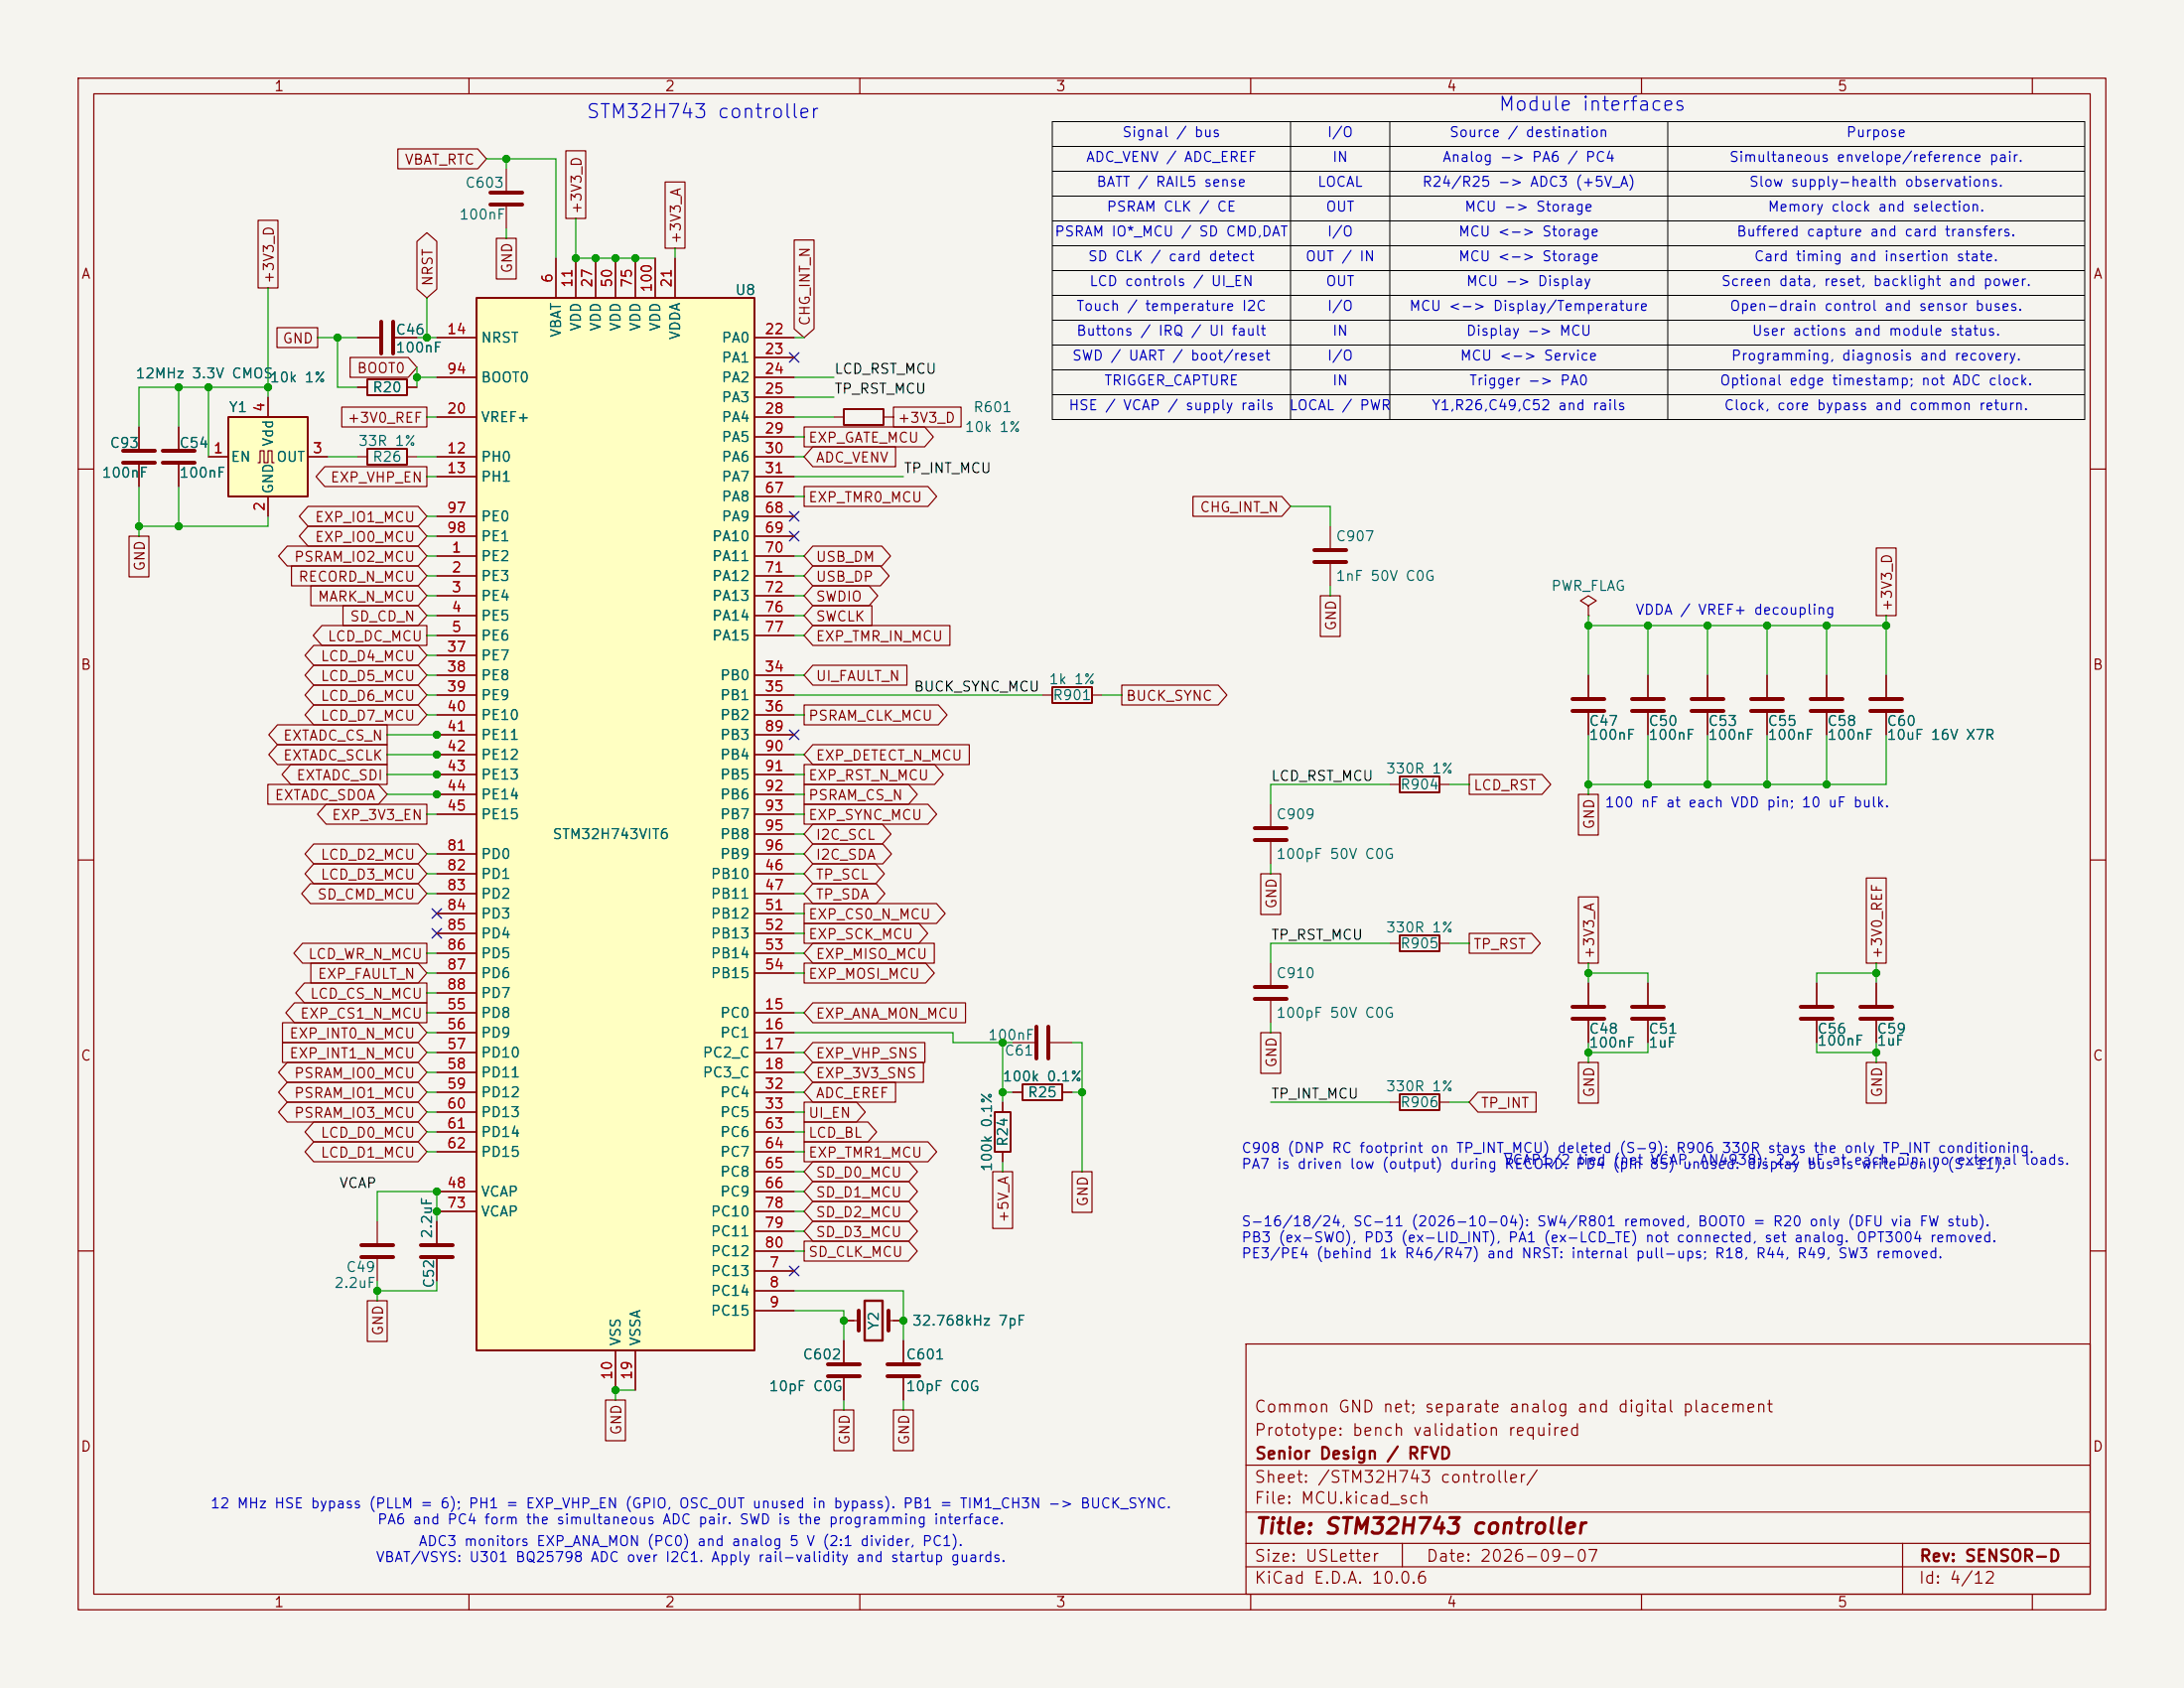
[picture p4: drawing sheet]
<svg xmlns="http://www.w3.org/2000/svg" width="279mm" height="216mm" viewBox="0 0 279 216" stroke-linecap="round" stroke-linejoin="round" font-family="sans-serif">
<path d="M0 0h279.4v215.9h-279.4z" fill="#f5f4ef" stroke="#f5f4ef" stroke-width=".13"/>
<g fill="none" stroke="#840000" stroke-width=".15">
<path d="M10 10h259.4v195.9h-259.4zM12 12h255.4v191.9h-255.4zM60 10v2M110 10v2M160 10v2M210 10v2M260 10v2M45.7 49.5h1.3M52.1 49.5h1.2M10 60h2M203.2 77.5l1-.7-1-.6-1 .6 1 .7v1.2M203.2 78.7h.1"/>
<path d="M267.4 60h2M233.7 86.4v2.8M233.7 91.2v2.8M10 110h2M267.4 110h2M129.5 133.4h2.8M134.4 133.4h2.8M203.2 125.7v2.8M203.2 130.6v2.8M210.8 125.7v2.8M210.8 130.6v2.8M128.3 141v1.2"/>
<path d="M128.3 147.3v1.3M10 160h2M159.4 171.9h108v32h-108zM267.4 160h2M159.4 197.4h108M159.4 193.4h108M159.4 187.4h108M179.4 197.4v3M243.4 197.4v6.5M60 203.9v2M110 203.9v2M159.4 200.4h108"/>
<path d="M160 203.9v2M210 203.9v2M260 203.9v2"/>
</g>
<path d="M231.6 89.4h4.1M231.6 90.9h4.1M132.6 131.3v4.1M134.1 131.3v4.1M201.2 128.8h4M201.2 130.3h4M208.8 128.8h4.1M208.8 130.3h4.1" fill="none" stroke="#840000" stroke-width=".51"/>
<path d="M47 48.5h5.1v2h-5.1zM127.3 142.2h2v5.1h-2z" fill="none" stroke="#840000" stroke-width=".25"/>
<path d="M61 38.1h35.5v134.6h-35.5z" fill="#ffffc2"/>
<path d="M61 38.1h35.5v134.6h-35.5zM47 57.4h5.1v2h-5.1zM179.1 99.3h5v2h-5zM179.1 140h5v2h-5z" fill="none" stroke="#840000" stroke-width=".25"/>
<g fill="none" stroke="#840000" stroke-width=".15">
<path d="M64.8 21.6v2.8M64.8 26.4v2.8M71.1 33v5.1M73.7 33v5.1M76.2 33v5.1M78.7 33v5.1M81.3 33v5.1M83.8 33v5.1M86.4 33v5.1M45.7 58.4h1.3M45.7 43.2h2.8M50.5 43.2h2.8"/>
<path d="M52.1 58.4h1.2M55.9 58.4h5.1M55.9 43.2h5.1M55.9 53.3h5.1M55.9 48.3h5.1M96.5 58.4h5.1M96.5 43.2h5.1M96.5 53.3h5.1M96.5 45.7h5.1M96.5 48.3h5.1M96.5 50.8h5.1M96.5 55.9h5.1"/>
<path d="M55.9 71.1h5.1M55.9 73.7h5.1M55.9 76.2h5.1M55.9 78.7h5.1M55.9 61h5.1M55.9 66h5.1M55.9 68.6h5.1M96.5 71.1h5.1M96.5 73.7h5.1M96.5 76.2h5.1M96.5 78.7h5.1M96.5 61h5.1"/>
<path d="M96.5 63.5h5.1M96.5 66h5.1M96.5 68.6h5.1M55.9 81.3h5.1M55.9 86.4h5.1M55.9 88.9h5.1M55.9 91.4h5.1M55.9 83.8h5.1M55.9 94h5.1M55.9 96.5h5.1M55.9 99.1h5.1M96.5 81.3h5.1"/>
<path d="M96.5 86.4h5.1M96.5 88.9h5.1M96.5 91.4h5.1M96.5 94h5.1M96.5 96.5h5.1M96.5 99.1h5.1M241.3 86.4v2.8M241.3 91.2v2.8M55.9 101.6h5.1M55.9 104.1h5.1M55.9 111.8h5.1M55.9 114.3h5.1"/>
<path d="M55.9 116.8h5.1M55.9 119.4h5.1M55.9 109.2h5.1M96.5 101.6h5.1M96.5 104.1h5.1M96.5 111.8h5.1M96.5 114.3h5.1M96.5 116.8h5.1M96.5 119.4h5.1M96.5 109.2h5.1M96.5 106.7h5.1M162.6 102.9v2.8"/>
<path d="M162.6 107.7v2.8M177.8 100.3h1.3M184.1 100.3h1.3M55.9 129.5h5.1M55.9 132.1h5.1M55.9 134.6h5.1M55.9 137.2h5.1M55.9 139.7h5.1M55.9 121.9h5.1M55.9 124.5h5.1M55.9 127h5.1M96.5 129.5h5.1"/>
<path d="M96.5 132.1h5.1M96.5 134.6h5.1M96.5 137.2h5.1M96.5 139.7h5.1M96.5 121.9h5.1M96.5 124.5h5.1M162.6 123.2v2.8M162.6 128v2.8M55.9 142.2h5.1M55.9 152.4h5.1M55.9 144.8h5.1M55.9 147.3h5.1"/>
<path d="M55.9 154.9h5.1M55.9 156.2v2.8M96.5 142.2h5.1M96.5 152.4h5.1M96.5 144.8h5.1M96.5 147.3h5.1M96.5 149.9h5.1M96.5 154.9h5.1M96.5 157.5h5.1M177.8 141h1.3M184.1 141h1.3M55.9 161v2.8"/>
<path d="M78.7 172.7v5.1M81.3 172.7v5.1M96.5 162.6h5.1M96.5 165.1h5.1M96.5 167.6h5.1M96.5 160h5.1M107.9 168.9h2M113.7 168.9h1.9"/>
</g>
<g fill="none" stroke="#840000" stroke-width=".51">
<path d="M62.7 24.6h4.1M62.7 26.2h4.1M48.8 41.1v4.1M50.3 41.1v4.1M239.3 89.4h4M239.3 90.9h4M160.5 105.9h4.1M160.5 107.4h4.1M160.5 126.2h4.1M160.5 127.8h4.1M53.8 159.3h4.1M53.8 160.8h4.1"/>
<path d="M109.9 167.6v2.6M113.7 167.6v2.6"/>
</g>
<path d="M110.6 166.4h2.3v5.1h-2.3z" fill="none" stroke="#840000" stroke-width=".3"/>
<path d="M29.2 53.3h10.2v10.2h-10.2z" fill="#ffffc2"/>
<path d="M29.2 53.3h10.2v10.2h-10.2zM107.9 52.3h5.1v2.1h-5.1zM134.6 87.9h5.1v2h-5.1zM179.1 119.6h5v2.1h-5zM130.8 138.7h5.1v2h-5.1z" fill="none" stroke="#840000" stroke-width=".25"/>
<g fill="none" stroke="#840000" stroke-width=".15">
<path d="M50.9 19h10.2l1.1 1.3-1.1 1.3h-10.2zM72.4 19.3h2.5v8.6h-2.5zM33 28.2h2.6v8.6h-2.6zM53.3 30.9l1.3-1.1 1.3 1.1v6.1l-1.3 1.1-1.3-1.1zM63.5 30.5h2.5v5.2h-2.5zM71.1 33v5.1M73.7 33v5.1M76.2 33v5.1M78.7 33v5.1M81.3 33v5.1M83.8 33v5.1M85.1 23.3h2.5v8.5h-2.5z"/>
<path d="M86.4 33v5.1M101.6 30.7h2.5v11.4l-1.2 1.1-1.3-1.1zM17.8 54.6v2.8M17.8 59.4v2.8M22.9 54.6v2.8M22.9 59.4v2.8M26.7 58.4h2.5M33 59.2h.3v-1.5h.5v1.5h.5v-1.5h.5v1.5h.3M34.3 50.8v2.5M35.4 41.9h5.2v2.6h-5.2zM39.4 58.4h2.5M41.5 59.7h13.1v2.5h-13.1l-1.1-1.2z"/>
<path d="M43.7 52.1h10.9v2.5h-10.9zM44.8 45.7h7.4l1.1 1.3-1.1 1.3h-7.4zM45.7 43.2h2.8M45.7 49.5h1.3M50.5 43.2h2.8M52.1 49.5h1.2M55.9 58.4h5.1M55.9 53.3h5.1M55.9 43.2h5.1M55.9 48.3h5.1M96.5 58.4h5.1M96.5 53.3h5.1"/>
<path d="M96.5 43.2h5.1M96.5 45.7h5.1M96.5 48.3h5.1M96.5 50.8h5.1M96.5 55.9h5.1M102.9 54.6h15.4l1.1 1.3-1.1 1.3h-15.4zM104 57.1h10.6v2.6h-10.6l-1.1-1.3zM106.7 53.3h1.2M113 53.3h1.3M114.3 52.1h8.7v2.5h-8.7zM16.5 68.6h2.6v5.2h-2.6zM34.3 63.5v2.5"/>
<path d="M36.7 69.8h16.8l1.1 1.3-1.1 1.3h-16.8l-1.1-1.3zM37.3 72.4h16.2l1.1 1.3-1.1 1.2h-16.2zM39.4 67.3h14.1l1.1 1.3-1.1 1.3h-14.1l-1.1-1.3zM39.4 64.8h14.1l1.1 1.2-1.1 1.3h-14.1l-1.1-1.3zM39.8 74.9h13.7l1.1 1.3-1.1 1.3h-13.7zM43.9 77.5h9.6l1.1 1.2-1.1 1.3h-9.6zM55.9 71.1h5.1M55.9 73.7h5.1M55.9 76.2h5.1M55.9 78.7h5.1M55.9 61h5.1M55.9 66h5.1"/>
<path d="M55.9 68.6h5.1M96.5 71.1h5.1M96.5 73.7h5.1M96.5 76.2h5.1M96.5 78.7h5.1M96.5 61h5.1M96.5 63.5h5.1M96.5 66h5.1M96.5 68.6h5.1M102.9 62.2h15.8l1.1 1.3-1.1 1.3h-15.8zM104 72.4h8.6l1.1 1.3-1.1 1.2h-8.6l-1.1-1.2zM104 74.9h7.2l1.1 1.3-1.1 1.3h-7.2l-1.1-1.3z"/>
<path d="M104 69.8h8.8l1.1 1.3-1.1 1.3h-8.8l-1.1-1.3zM104 77.5h7.5v2.5h-7.5l-1.1-1.3zM152.6 63.5h11.4l1.1 1.3-1.1 1.2h-11.4zM168.9 76.2h2.6v5.2h-2.6zM170.2 67.3v2.8M170.2 72.1v2.8M240 70.1h2.6v8.6h-2.6zM35.5 92.7h14v2.6h-14l-1.1-1.3zM35.5 95.2h14v2.6h-14l-1.1-1.3zM37.2 97.8h12.3v2.5h-12.3l-1.1-1.2zM40.1 82.5h13.4l1.1 1.3-1.1 1.3h-13.4l-1.1-1.3zM40.1 90.2h13.4l1.1 1.2-1.1 1.3h-13.4l-1.1-1.3z"/>
<path d="M40.1 87.6h13.4l1.1 1.3-1.1 1.3h-13.4l-1.1-1.3zM40.1 85.1h13.4l1.1 1.3-1.1 1.2h-13.4l-1.1-1.2zM41.2 80h13.4v2.6h-13.4l-1.1-1.3zM55.9 88.9h5.1M55.9 81.3h5.1M55.9 86.4h5.1M55.9 91.4h5.1M55.9 83.8h5.1M55.9 94h5.1M55.9 96.5h5.1M55.9 99.1h5.1M96.5 88.9h5.1"/>
<path d="M96.5 81.3h5.1M96.5 86.4h5.1M96.5 91.4h5.1M96.5 94h5.1M96.5 96.5h5.1M96.5 99.1h5.1M102.9 97.8h16.7l1.1 1.3-1.1 1.2h-16.7zM102.9 90.2h17.1l1.2 1.2-1.2 1.3h-17.1zM104 95.2h20v2.6h-20l-1.1-1.3zM104 85.1h12v2.5h-12l-1.1-1.2zM104 80h17.5v2.6h-17.5l-1.1-1.3zM133.3 88.9h1.3"/>
<path d="M139.7 88.9h1.3M143.5 87.6h12.4l1.1 1.3-1.1 1.3h-12.4zM188 99.1h9.3l1.1 1.2-1.1 1.3h-9.3zM203.2 86.4v2.8M203.2 91.2v2.8M210.8 86.4v2.8M210.8 91.2v2.8M218.4 86.4v2.8M218.4 91.2v2.8M226.1 86.4v2.8M226.1 91.2v2.8M233.7 86.4v2.8"/>
<path d="M233.7 91.2v2.8M241.3 86.4v2.8M241.3 91.2v2.8M34.3 100.3h14.1l1.1 1.3-1.1 1.3h-14.1zM39.7 113h13.8l1.1 1.3-1.1 1.3h-13.8l-1.1-1.3zM40.1 110.5h13.4l1.1 1.3-1.1 1.2h-13.4l-1.1-1.2zM40.1 107.9h13.4l1.1 1.3-1.1 1.3h-13.4l-1.1-1.3zM41.7 102.9h12.9v2.5h-12.9l-1.1-1.3zM55.9 101.6h5.1M55.9 104.1h5.1M55.9 111.8h5.1M55.9 114.3h5.1"/>
<path d="M55.9 116.8h5.1M55.9 119.4h5.1M55.9 109.2h5.1M96.5 101.6h5.1M96.5 104.1h5.1M96.5 111.8h5.1M96.5 114.3h5.1M96.5 116.8h5.1M96.5 119.4h5.1M96.5 109.2h5.1M96.5 106.7h5.1M102.9 118.1h14.7l1.1 1.3-1.1 1.3h-14.7z"/>
<path d="M102.9 115.6h16.9l1.1 1.2-1.1 1.3h-16.9zM102.9 102.9h15.8l1.1 1.2-1.1 1.3h-15.8zM102.9 100.3h13.3l1.2 1.3-1.2 1.3h-13.3zM104 113h8.1l1.1 1.3-1.1 1.3h-8.1l-1.1-1.3zM104 105.4h8.9l1.1 1.3-1.1 1.3h-8.9l-1.1-1.3zM104 107.9h8.9l1.1 1.3-1.1 1.3h-8.9l-1.1-1.3zM104 110.5h8l1.1 1.3-1.1 1.2h-8l-1.1-1.2zM161.3 111.8h2.5v5.2h-2.5zM188 119.4h7.9l1.2 1.3-1.2 1.2h-7.9zM201.9 114.7h2.6v8.5h-2.6zM201.9 101.6h2.6v5.2h-2.6zM238.8 112.3h2.5v10.9h-2.5z"/>
<path d="M36.1 133.3h17.4l1.1 1.3-1.1 1.3h-17.4zM36.1 130.8h17.4l1.1 1.3-1.1 1.3h-17.4zM36.7 138.4h16.8l1.1 1.3-1.1 1.3h-16.8l-1.1-1.3zM36.7 135.9h16.8l1.1 1.3-1.1 1.2h-16.8l-1.1-1.2zM37.7 128.3h16.9v2.5h-16.9l-1.1-1.3zM38.7 120.6h15.9v2.6h-15.9l-1.1-1.3zM38.9 125.7h15.7v2.6h-15.7l-1.1-1.3zM39.8 123.2h13.7l1.1 1.3-1.1 1.2h-13.7zM55.9 139.7h5.1M55.9 129.5h5.1M55.9 132.1h5.1M55.9 134.6h5.1"/>
<path d="M55.9 137.2h5.1M55.9 121.9h5.1M55.9 124.5h5.1M55.9 127h5.1M96.5 139.7h5.1M96.5 129.5h5.1M96.5 132.1h5.1M96.5 134.6h5.1M96.5 137.2h5.1M96.5 121.9h5.1M96.5 124.5h5.1M102.9 123.2h15.5l1.1 1.3-1.1 1.2h-15.5z"/>
<path d="M104 120.6h15.5v2.6h-15.5l-1.1-1.3zM104 128.3h19.5v2.5h-19.5l-1.1-1.3zM104 133.3h14.3v2.6h-14.3l-1.1-1.3zM104 135.9h14.1v2.5h-14.1l-1.1-1.2zM104 138.4h10.6v2.6h-10.6l-1.1-1.3zM129.5 139.7h1.3M135.9 139.7h1.3M161.3 132.1h2.5v5.2h-2.5zM177.8 120.7h1.3M184.1 120.7h1.3M189.1 139.7h7.4v2.5h-7.4l-1.1-1.2zM201.9 135.9h2.6v5.2h-2.6z"/>
<path d="M203.2 125.7v2.8M203.2 130.6v2.8M210.8 125.7v2.8M210.8 130.6v2.8M232.4 125.7v2.8M232.4 130.6v2.8M238.8 135.9h2.5v5.2h-2.5zM240 125.7v2.8M240 130.6v2.8M36.7 141h16.8l1.1 1.2-1.1 1.3h-16.8l-1.1-1.3zM40.1 143.5h13.4l1.1 1.3-1.1 1.3h-13.4l-1.1-1.3zM40.1 146h13.4l1.1 1.3-1.1 1.3h-13.4l-1.1-1.3z"/>
<path d="M48.3 156.2v2.8M55.9 142.2h5.1M55.9 152.4h5.1M55.9 144.8h5.1M55.9 147.3h5.1M55.9 154.9h5.1M55.9 156.2v2.8M96.5 142.2h5.1M96.5 152.4h5.1M96.5 144.8h5.1M96.5 147.3h5.1M96.5 149.9h5.1"/>
<path d="M96.5 154.9h5.1M96.5 157.5h5.1M102.9 146h15.8l1.1 1.3-1.1 1.3h-15.8zM102.9 143.5h8.1l1.1 1.3-1.1 1.3h-8.1zM102.9 141h6.7l1.1 1.2-1.1 1.3h-6.7zM102.9 158.7h13.3l1.2 1.3-1.2 1.3h-13.3zM104 148.6h12.3l1.1 1.3-1.1 1.2h-12.3l-1.1-1.2zM104 153.7h12.3l1.1 1.2-1.1 1.3h-12.3l-1.1-1.3zM104 156.2h12.3l1.1 1.3-1.1 1.3h-12.3l-1.1-1.3zM104 151.1h12.3l1.1 1.3-1.1 1.3h-12.3l-1.1-1.3zM127 149.9h2.5v7.2h-2.5zM128.3 141v1.2"/>
<path d="M128.3 147.3v1.3M137.2 149.9h2.5v5.2h-2.5zM47 166.4h2.5v5.2h-2.5zM48.3 161v2.8M55.9 161v2.8M77.5 179.1h2.5v5.2h-2.5zM78.7 172.7v5.1M81.3 172.7v5.1M96.5 162.6h5.1M96.5 165.1h5.1M96.5 167.6h5.1M96.5 160h5.1"/>
<path d="M107.9 171.5v2.7M107.9 176.3v2.8M107.9 168.9h1.3M114.3 168.9h1.3M115.6 171.5v2.7M115.6 176.3v2.8M106.7 180.3h2.5v5.2h-2.5zM114.3 180.3h2.5v5.2h-2.5z"/>
</g>
<g fill="none" stroke="#840000" stroke-width=".51">
<path d="M15.7 57.7h4.1M15.7 59.2h4.1M20.8 57.7h4.1M20.8 59.2h4.1M168.1 70.4h4.1M168.1 71.9h4.1M201.2 89.4h4M201.2 90.9h4M208.8 89.4h4.1M208.8 90.9h4.1M216.4 89.4h4.1M216.4 90.9h4.1"/>
<path d="M224 89.4h4.1M224 90.9h4.1M230.4 128.8h4M230.4 130.3h4M238 128.8h4.1M238 130.3h4.1M46.2 159.3h4.1M46.2 160.8h4.1M105.9 174.5h4.1M105.9 176h4.1M113.5 174.5h4.1M113.5 176h4.1"/>
</g>
<g fill="none" stroke="#000" stroke-width=".13">
<path d="M134.6 15.6h132.1v38.1h-132.1zM134.6 18.7h132.1M165.1 15.6v38.1M177.8 15.6v38.1M213.4 15.6v38.1M134.6 31.4h132.1M134.6 25.1h132.1M134.6 21.9h132.1M134.6 37.8h132.1M134.6 34.6h132.1M134.6 28.3h132.1M134.6 41h132.1"/>
<path d="M134.6 47.3h132.1M134.6 50.5h132.1M134.6 44.1h132.1"/>
</g>
<g fill="none" stroke="#009600" stroke-width=".15">
<path d="M34.3 36.8v14M54.6 38.1v5.1M62.2 20.3h8.9v12.7M64.8 20.3v1.3M64.8 29.2v1.3M73.7 27.9v5.1h10.1M86.4 31.8v1.2M22.9 49.5v5.1M26.7 49.5v8.9M34.3 49.5h-16.5v5.1M40.6 43.2h5.1M41.9 58.4h3.8"/>
<path d="M43.2 43.2v6.3h2.5M53.3 48.3h2.6M53.3 43.2h2.6M53.3 58.4h2.6M53.3 47v2.5M54.6 53.3h1.3M101.6 55.9h1.3M101.6 48.3h5.1M101.6 50.8h5.1M101.6 43.2h1.3M101.6 58.4h1.3M101.6 53.3h5.1"/>
<path d="M17.8 62.2v6.4M22.9 62.2v5.1M34.3 66v1.3h-16.5M54.6 61h1.3M54.6 73.7h1.3M54.6 71.1h1.3M54.6 76.2h1.3M54.6 78.7h1.3M54.6 66h1.3M54.6 68.6h1.3M101.6 61h14M101.6 73.7h1.3"/>
<path d="M101.6 71.1h1.3M101.6 76.2h1.3M101.6 78.7h1.3M101.6 63.5h1.3M165.1 64.8h5.1v2.5M170.2 74.9v1.3M203.2 78.7v7.7M241.3 78.7v7.7M49.5 96.5h6.4M49.5 99.1h6.4M49.5 94h6.4M54.6 88.9h1.3"/>
<path d="M54.6 81.3h1.3M54.6 83.8h1.3M54.6 91.4h1.3M54.6 86.4h1.3M101.6 88.9h31.7M101.6 81.3h1.3M101.6 96.5h1.3M101.6 91.4h1.3M101.6 86.4h1.3M101.6 99.1h1.3M141 88.9h2.5M203.2 94v7.6"/>
<path d="M203.2 80h38.1M210.8 80v6.4M210.8 94v6.3M218.4 80v6.4M218.4 94v6.3M226.1 80v6.4M226.1 94v6.3M233.7 80v6.4M233.7 94v6.3M241.3 94v6.3h-38.1M49.5 101.6h6.4M54.6 111.8h1.3"/>
<path d="M54.6 104.1h1.3M54.6 109.2h1.3M54.6 114.3h1.3M101.6 111.8h1.3M101.6 104.1h1.3M101.6 109.2h1.3M101.6 116.8h1.3M101.6 119.4h1.3M101.6 106.7h1.3M101.6 101.6h1.3M101.6 114.3h1.3M162.6 110.5v1.3"/>
<path d="M177.8 100.3h-15.2v2.6M185.4 100.3h2.6M54.6 139.7h1.3M54.6 124.5h1.3M54.6 134.6h1.3M54.6 121.9h1.3M54.6 129.5h1.3M54.6 137.2h1.3M54.6 132.1h1.3M54.6 127h1.3M101.6 132.1h20.3v1.3h7.6M101.6 139.7h1.3"/>
<path d="M101.6 124.5h1.3M101.6 134.6h1.3M101.6 121.9h1.3M101.6 129.5h1.3M101.6 137.2h1.3M128.3 139.7h1.2M128.3 133.4v7.6M137.2 133.4h1.2v16.5M137.2 139.7h1.2M162.6 130.8v1.3M177.8 120.7h-15.2v2.5M185.4 120.7h2.6"/>
<path d="M203.2 123.2v2.5M203.2 133.4v2.5M203.2 124.5h7.6v1.2M210.8 133.4v1.2h-7.6M232.4 133.4v1.2h7.6M240 124.5h-7.6v1.2M240 123.2v2.5M240 133.4v2.5M48.3 156.2v-3.8h7.6v3.8M54.6 147.3h1.3M54.6 142.2h1.3M54.6 144.8h1.3"/>
<path d="M101.6 157.5h1.3M101.6 152.4h1.3M101.6 154.9h1.3M101.6 149.9h1.3M101.6 147.3h1.3M101.6 142.2h1.3M101.6 144.8h1.3M128.3 148.6v1.3M162.6 141h15.2M185.4 141h2.6M48.3 163.8v2.6M55.9 163.8v1.3h-7.6"/>
<path d="M81.3 177.8h-2.6v1.3M101.6 167.6h6.3v3.9M101.6 165.1h14v6.4M101.6 160h1.3M107.9 179.1v1.2M115.6 179.1v1.2"/>
</g>
<g fill="none" stroke="#000084" stroke-width=".15">
<path d="M101 45.1l1.2 1.2M102.2 45.1l-1.2 1.2M101 68l1.2 1.2M101 65.4l1.2 1.2M102.2 68l-1.2 1.2M102.2 65.4l-1.2 1.2M101 93.4l1.2 1.2M102.2 93.4l-1.2 1.2M55.3 116.2l1.2 1.2M55.3 118.8l1.2 1.2M56.5 116.2l-1.2 1.2M56.5 118.8l-1.2 1.2"/>
<path d="M101 162l1.2 1.2M102.2 162l-1.2 1.2"/>
</g>
<g fill="#009600" stroke="#009600" stroke-width=".13">
<circle cx="128.3" cy="139.7" r=".46"/>
<circle cx="218.4" cy="80" r=".46"/>
<circle cx="226.1" cy="80" r=".46"/>
<circle cx="233.7" cy="80" r=".46"/>
<circle cx="226.1" cy="100.3" r=".46"/>
<circle cx="233.7" cy="100.3" r=".46"/>
<circle cx="240" cy="124.5" r=".46"/>
<circle cx="203.2" cy="100.3" r=".46"/>
<circle cx="210.8" cy="100.3" r=".46"/>
<circle cx="203.2" cy="80" r=".46"/>
<circle cx="210.8" cy="80" r=".46"/>
<circle cx="218.4" cy="100.3" r=".46"/>
<circle cx="241.3" cy="80" r=".46"/>
<circle cx="128.3" cy="133.4" r=".46"/>
<circle cx="138.4" cy="139.7" r=".46"/>
<circle cx="203.2" cy="124.5" r=".46"/>
<circle cx="203.2" cy="134.6" r=".46"/>
<circle cx="240" cy="134.6" r=".46"/>
<circle cx="76.2" cy="33" r=".46"/>
<circle cx="73.7" cy="33" r=".46"/>
<circle cx="78.7" cy="33" r=".46"/>
<circle cx="81.3" cy="33" r=".46"/>
<circle cx="55.9" cy="101.6" r=".46"/>
<circle cx="107.9" cy="168.9" r=".46"/>
<circle cx="78.7" cy="177.8" r=".46"/>
<circle cx="115.6" cy="168.9" r=".46"/>
<circle cx="53.3" cy="48.3" r=".46"/>
<circle cx="64.8" cy="20.3" r=".46"/>
<circle cx="34.3" cy="49.5" r=".46"/>
<circle cx="54.6" cy="43.2" r=".46"/>
<circle cx="43.2" cy="43.2" r=".46"/>
<circle cx="26.7" cy="49.5" r=".46"/>
<circle cx="17.8" cy="67.3" r=".46"/>
<circle cx="22.9" cy="67.3" r=".46"/>
<circle cx="22.9" cy="49.5" r=".46"/>
<circle cx="55.9" cy="154.9" r=".46"/>
<circle cx="55.9" cy="152.4" r=".46"/>
<circle cx="48.3" cy="165.1" r=".46"/>
<circle cx="55.9" cy="94" r=".46"/>
<circle cx="55.9" cy="99.1" r=".46"/>
<circle cx="55.9" cy="96.5" r=".46"/>
</g>
<text font-size="2" fill="#840000" x="160.4" y="196.7">Title: STM32H743 controller</text>
<g font-size="1.8" fill="#0000c2">
<text x="74.9" y="15.6">STM32H743 controller</text>
<text x="191.6" y="14.6">Module interfaces</text>
</g>
<g font-size="1.5" fill="#840000">
<text x="160.4" y="184">Prototype: bench validation required</text>
<text x="160.4" y="181">Common GND net; separate analog and digital placement</text>
<text x="160.4" y="190">Sheet: /STM32H743 controller/</text>
<text x="160.4" y="187">Senior Design / RFVD</text>
<text x="160.4" y="192.7">File: MCU.kicad_sch</text>
<text x="160.4" y="202.9">KiCad E.D.A. 10.0.6</text>
<text x="160.4" y="200.1">Size: USLetter</text>
<text x="182.4" y="200.1">Date: 2026-09-07</text>
<text x="245.4" y="202.9">Id: 4/12</text>
<text x="245.4" y="200.1">Rev: SENSOR-D</text>
</g>
<g font-size="1.3" fill="#840000">
<text x="35" y="12">1</text>
<text x="85" y="12">2</text>
<text x="135" y="12">3</text>
<text x="185" y="12">4</text>
<text x="235" y="12">5</text>
<text x="51.7" y="21.4">VBAT_RTC</text>
<text x="74.7" y="27.5" transform="rotate(-90 74.7 27.5)">+3V3_D</text>
<text x="10.3" y="36">A</text>
<text x="65.8" y="35.1" transform="rotate(-90 65.8 35.1)">GND</text>
<text x="87.4" y="31.3" transform="rotate(-90 87.4 31.3)">+3V3_A</text>
<text x="267.7" y="36">A</text>
<text x="35.3" y="36.4" transform="rotate(-90 35.3 36.4)">+3V3_D</text>
<text x="55.7" y="36.7" transform="rotate(-90 55.7 36.7)">NRST</text>
<text x="103.9" y="41.8" transform="rotate(-90 103.9 41.8)">CHG_INT_N</text>
<text x="36.1" y="44.2">GND</text>
<text x="45.6" y="48">BOOT0</text>
<text x="44.4" y="54.4">+3V0_REF</text>
<text x="103.3" y="56.9">EXP_GATE_MCU</text>
<text x="104.3" y="59.5">ADC_VENV</text>
<text x="114.7" y="54.4">+3V3_D</text>
<text x="42.2" y="62">EXP_VHP_EN</text>
<text x="103.3" y="64.6">EXP_TMR0_MCU</text>
<text x="153.4" y="65.8">CHG_INT_N</text>
<text x="40.2" y="69.6">EXP_IO0_MCU</text>
<text x="40.2" y="67.1">EXP_IO1_MCU</text>
<text x="18.8" y="73.2" transform="rotate(-90 18.8 73.2)">GND</text>
<text x="37.5" y="72.2">PSRAM_IO2_MCU</text>
<text x="38.1" y="74.7">RECORD_N_MCU</text>
<text x="40.6" y="77.3">MARK_N_MCU</text>
<text x="104.3" y="74.7">USB_DP</text>
<text x="104.3" y="77.3">SWDIO</text>
<text x="104.3" y="72.2">USB_DM</text>
<text x="41.8" y="82.3">LCD_DC_MCU</text>
<text x="44.7" y="79.8">SD_CD_N</text>
<text x="104.3" y="79.8">SWCLK</text>
<text x="104.3" y="82.3">EXP_TMR_IN_MCU</text>
<text x="171.2" y="80.8" transform="rotate(-90 171.2 80.8)">GND</text>
<text x="242.4" y="78.3" transform="rotate(-90 242.4 78.3)">+3V3_D</text>
<text x="10.2" y="86">B</text>
<text x="40.9" y="84.9">LCD_D4_MCU</text>
<text x="40.9" y="90">LCD_D6_MCU</text>
<text x="40.9" y="87.4">LCD_D5_MCU</text>
<text x="104.3" y="87.4">UI_FAULT_N</text>
<text x="144" y="90">BUCK_SYNC</text>
<text x="267.6" y="86">B</text>
<text x="36.1" y="95">EXTADC_CS_N</text>
<text x="40.9" y="92.5">LCD_D7_MCU</text>
<text x="103.3" y="92.5">PSRAM_CLK_MCU</text>
<text x="36.1" y="97.6">EXTADC_SCLK</text>
<text x="37.8" y="100.1">EXTADC_SDI</text>
<text x="103.3" y="100.1">EXP_RST_N_MCU</text>
<text x="104.3" y="97.6">EXP_DETECT_N_MCU</text>
<text x="188.4" y="101.4">LCD_RST</text>
<text x="35.1" y="102.7">EXTADC_SDOA</text>
<text x="42.4" y="105.2">EXP_3V3_EN</text>
<text x="103.3" y="105.2">EXP_SYNC_MCU</text>
<text x="103.3" y="102.7">PSRAM_CS_N</text>
<text x="104.3" y="107.7">I2C_SCL</text>
<text x="204.3" y="106.2" transform="rotate(-90 204.3 106.2)">GND</text>
<text x="40.9" y="112.8">LCD_D3_MCU</text>
<text x="40.9" y="110.3">LCD_D2_MCU</text>
<text x="104.3" y="110.3">I2C_SDA</text>
<text x="104.3" y="112.8">TP_SCL</text>
<text x="40.5" y="115.4">SD_CMD_MCU</text>
<text x="103.3" y="117.9">EXP_CS0_N_MCU</text>
<text x="104.3" y="115.4">TP_SDA</text>
<text x="163.6" y="116.3" transform="rotate(-90 163.6 116.3)">GND</text>
<text x="39.3" y="123">LCD_WR_N_MCU</text>
<text x="40.6" y="125.5">EXP_FAULT_N</text>
<text x="103.3" y="120.4">EXP_SCK_MCU</text>
<text x="103.3" y="125.5">EXP_MOSI_MCU</text>
<text x="104.3" y="123">EXP_MISO_MCU</text>
<text x="188.4" y="121.7">TP_RST</text>
<text x="204.3" y="122.7" transform="rotate(-90 204.3 122.7)">+3V3_A</text>
<text x="241.1" y="122.7" transform="rotate(-90 241.1 122.7)">+3V0_REF</text>
<text x="38.3" y="130.6">EXP_CS1_N_MCU</text>
<text x="39.6" y="128.1">LCD_CS_N_MCU</text>
<text x="104.3" y="130.6">EXP_ANA_MON_MCU</text>
<text x="10.2" y="136">C</text>
<text x="36.9" y="135.7">EXP_INT1_N_MCU</text>
<text x="36.9" y="133.1">EXP_INT0_N_MCU</text>
<text x="104.3" y="135.7">EXP_VHP_SNS</text>
<text x="163.6" y="136.7" transform="rotate(-90 163.6 136.7)">GND</text>
<text x="267.6" y="136">C</text>
<text x="37.5" y="140.8">PSRAM_IO1_MCU</text>
<text x="37.5" y="143.3">PSRAM_IO3_MCU</text>
<text x="37.5" y="138.2">PSRAM_IO0_MCU</text>
<text x="103.3" y="143.3">UI_EN</text>
<text x="104.3" y="138.2">EXP_3V3_SNS</text>
<text x="104.3" y="140.8">ADC_EREF</text>
<text x="189.4" y="142">TP_INT</text>
<text x="204.3" y="140.5" transform="rotate(-90 204.3 140.5)">GND</text>
<text x="241.1" y="140.5" transform="rotate(-90 241.1 140.5)">GND</text>
<text x="40.9" y="145.8">LCD_D0_MCU</text>
<text x="40.9" y="148.4">LCD_D1_MCU</text>
<text x="103.3" y="148.4">EXP_TMR1_MCU</text>
<text x="103.3" y="145.8">LCD_BL</text>
<text x="104.3" y="150.9">SD_D0_MCU</text>
<text x="104.3" y="156">SD_D2_MCU</text>
<text x="104.3" y="153.5">SD_D1_MCU</text>
<text x="139.5" y="154.4" transform="rotate(-90 139.5 154.4)">GND</text>
<text x="103.3" y="161.1">SD_CLK_MCU</text>
<text x="104.3" y="158.5">SD_D3_MCU</text>
<text x="129.3" y="156.5" transform="rotate(-90 129.3 156.5)">+5V_A</text>
<text x="49.3" y="170.9" transform="rotate(-90 49.3 170.9)">GND</text>
<text x="10.2" y="186">D</text>
<text x="79.8" y="183.6" transform="rotate(-90 79.8 183.6)">GND</text>
<text x="109" y="184.9" transform="rotate(-90 109 184.9)">GND</text>
<text x="116.6" y="184.9" transform="rotate(-90 116.6 184.9)">GND</text>
<text x="267.6" y="186">D</text>
<text x="35" y="205.9">1</text>
<text x="85" y="205.9">2</text>
<text x="135" y="205.9">3</text>
<text x="185" y="205.9">4</text>
<text x="235" y="205.9">5</text>
</g>
<g font-size="1.3" fill="#0000c2">
<text x="143.5" y="17.9">Signal / bus</text>
<text x="169.7" y="17.9">I/O</text>
<text x="185.3" y="17.9">Source / destination</text>
<text x="236.1" y="17.9">Purpose</text>
<text x="138.8" y="21">ADC_VENV / ADC_EREF</text>
<text x="170.4" y="21">IN</text>
<text x="184.4" y="21">Analog -&gt; PA6 / PC4</text>
<text x="221.1" y="21">Simultaneous envelope/reference pair.</text>
<text x="140.2" y="24.2">BATT / RAIL5 sense</text>
<text x="141.5" y="27.4">PSRAM CLK / CE</text>
<text x="168.5" y="24.2">LOCAL</text>
<text x="169.5" y="27.4">OUT</text>
<text x="181.8" y="24.2">R24/R25 -&gt; ADC3 (+5V_A)</text>
<text x="187.3" y="27.4">MCU -&gt; Storage</text>
<text x="223.7" y="24.2">Slow supply-health observations.</text>
<text x="226.1" y="27.4">Memory clock and selection.</text>
<text x="134.8" y="30.6">PSRAM IO*_MCU / SD CMD,DAT</text>
<text x="139.1" y="33.7">SD CLK / card detect</text>
<text x="166.9" y="33.7">OUT / IN</text>
<text x="169.7" y="30.6">I/O</text>
<text x="186.5" y="33.7">MCU &lt;-&gt; Storage</text>
<text x="186.5" y="30.6">MCU &lt;-&gt; Storage</text>
<text x="222.1" y="30.6">Buffered capture and card transfers.</text>
<text x="224.3" y="33.7">Card timing and insertion state.</text>
<text x="137.6" y="40.1">Touch / temperature I2C</text>
<text x="139.3" y="36.9">LCD controls / UI_EN</text>
<text x="169.5" y="36.9">OUT</text>
<text x="169.7" y="40.1">I/O</text>
<text x="180.2" y="40.1">MCU &lt;-&gt; Display/Temperature</text>
<text x="187.5" y="36.9">MCU -&gt; Display</text>
<text x="220.1" y="36.9">Screen data, reset, backlight and power.</text>
<text x="221.2" y="40.1">Open-drain control and sensor buses.</text>
<text x="137.1" y="46.4">SWD / UART / boot/reset</text>
<text x="137.6" y="43.3">Buttons / IRQ / UI fault</text>
<text x="169.7" y="46.4">I/O</text>
<text x="170.4" y="43.3">IN</text>
<text x="186.7" y="46.4">MCU &lt;-&gt; Service</text>
<text x="187.5" y="43.3">Display -&gt; MCU</text>
<text x="221.4" y="46.4">Programming, diagnosis and recovery.</text>
<text x="224" y="43.3">User actions and module status.</text>
<text x="136.6" y="52.8">HSE / VCAP / supply rails</text>
<text x="141.2" y="49.6">TRIGGER_CAPTURE</text>
<text x="164.8" y="52.8">LOCAL / PWR</text>
<text x="170.4" y="49.6">IN</text>
<text x="183.1" y="52.8">Y1,R26,C49,C52 and rails</text>
<text x="187.9" y="49.6">Trigger -&gt; PA0</text>
<text x="219.9" y="49.6">Optional edge timestamp; not ADC clock.</text>
<text x="220.5" y="52.8">Clock, core bypass and common return.</text>
<text x="209.1" y="78.9">VDDA / VREF+ decoupling</text>
<text x="205.2" y="103.6">100 nF at each VDD pin; 10 uF bulk.</text>
<text x="158.7" y="147.8">C908 (DNP RC footprint on TP_INT_MCU) deleted (S-9): R906 330R stays the only TP_INT conditioning.</text>
<text x="158.7" y="149.8">PA7 is driven low (output) during RECORD. PD4 (pin 85) unused: display bus is write-only (S-11).</text>
<text x="192.3" y="149.3">VCAP1/2 tied (net VCAP, AN4938); 2.2 uF at each pin; no external loads.</text>
<text x="158.7" y="157.2">S-16/18/24, SC-11 (2026-10-04): SW4/R801 removed, BOOT0 = R20 only (DFU via FW stub).</text>
<text x="158.7" y="159.2">PB3 (ex-SWO), PD3 (ex-LID_INT), PA1 (ex-LCD_TE) not connected, set analog. OPT3004 removed.</text>
<text x="158.7" y="161.3">PE3/PE4 (behind 1k R46/R47) and NRST: internal pull-ups; R18, R44, R49, SW3 removed.</text>
<text x="26.8" y="193.2">12 MHz HSE bypass (PLLM = 6); PH1 = EXP_VHP_EN (GPIO, OSC_OUT unused in bypass). PB1 = TIM1_CH3N -&gt; BUCK_SYNC.</text>
<text x="48.2" y="195.3">PA6 and PC4 form the simultaneous ADC pair. SWD is the programming interface.</text>
<text x="48" y="200.1">VBAT/VSYS: U301 BQ25798 ADC over I2C1. Apply rail-validity and startup guards.</text>
<text x="53.5" y="198.1">ADC3 monitors EXP_ANA_MON (PC0) and analog 5 V (2:1 divider, PC1).</text>
</g>
<g font-size="1.3" fill="#006464">
<text x="58.7" y="28.4">100nF</text>
<text x="59.4" y="24.3">C603</text>
<text x="94" y="38">U8</text>
<text x="50.5" y="43.1">C46</text>
<text x="50.5" y="45.4">100nF</text>
<text x="61.4" y="44.1">NRST</text>
<text x="72.1" y="43.3" transform="rotate(-90 72.1 43.3)">VBAT</text>
<text x="74.6" y="42.5" transform="rotate(-90 74.6 42.5)">VDD</text>
<text x="77.2" y="42.5" transform="rotate(-90 77.2 42.5)">VDD</text>
<text x="79.7" y="42.5" transform="rotate(-90 79.7 42.5)">VDD</text>
<text x="82.2" y="42.5" transform="rotate(-90 82.2 42.5)">VDD</text>
<text x="84.8" y="42.5" transform="rotate(-90 84.8 42.5)">VDD</text>
<text x="87.3" y="43.6" transform="rotate(-90 87.3 43.6)">VDDA</text>
<text x="92.2" y="44.1">PA0</text>
<text x="92.2" y="46.7">PA1</text>
<text x="17.3" y="48.7">12MHz 3.3V CMOS</text>
<text x="29.2" y="53">Y1</text>
<text x="34.4" y="49.2">10k 1%</text>
<text x="47.6" y="50.5">R20</text>
<text x="61.4" y="49.2">BOOT0</text>
<text x="92.2" y="49.2">PA2</text>
<text x="92.2" y="51.8">PA3</text>
<text x="124.4" y="53">R601</text>
<text x="14" y="57.6">C93</text>
<text x="22.8" y="57.6">C54</text>
<text x="29.4" y="59.4">EN</text>
<text x="35.3" y="57.2" transform="rotate(-90 35.3 57.2)">Vdd</text>
<text x="35.3" y="59.4">OUT</text>
<text x="45.7" y="57.4">33R 1%</text>
<text x="47.6" y="59.4">R26</text>
<text x="61.4" y="59.4">PH0</text>
<text x="61.4" y="54.3">VREF+</text>
<text x="92.2" y="54.3">PA4</text>
<text x="92.2" y="56.8">PA5</text>
<text x="92.2" y="59.4">PA6</text>
<text x="123.3" y="55.6">10k 1%</text>
<text x="12.9" y="61.4">100nF</text>
<text x="22.8" y="61.4">100nF</text>
<text x="35.3" y="63.3" transform="rotate(-90 35.3 63.3)">GND</text>
<text x="61.4" y="61.9">PH1</text>
<text x="92.2" y="61.9">PA7</text>
<text x="92.2" y="64.5">PA8</text>
<text x="61.4" y="67">PE0</text>
<text x="61.4" y="69.5">PE1</text>
<text x="91" y="69.5">PA10</text>
<text x="92.2" y="67">PA9</text>
<text x="170.8" y="69.5">C907</text>
<text x="61.4" y="72.1">PE2</text>
<text x="61.4" y="74.6">PE3</text>
<text x="61.4" y="77.2">PE4</text>
<text x="91" y="72.1">PA11</text>
<text x="91" y="74.6">PA12</text>
<text x="91" y="77.2">PA13</text>
<text x="170.8" y="74.6">1nF 50V C0G</text>
<text x="198.4" y="75.9">PWR_FLAG</text>
<text x="61.4" y="79.7">PE5</text>
<text x="61.4" y="82.2">PE6</text>
<text x="91" y="79.7">PA14</text>
<text x="91" y="82.2">PA15</text>
<text x="61.4" y="84.8">PE7</text>
<text x="61.4" y="87.3">PE8</text>
<text x="61.4" y="89.9">PE9</text>
<text x="92" y="87.3">PB0</text>
<text x="92" y="89.9">PB1</text>
<text x="134.1" y="87.8">1k 1%</text>
<text x="134.6" y="89.9">R901</text>
<text x="61.4" y="92.4">PE10</text>
<text x="61.4" y="94.9">PE11</text>
<text x="92" y="92.4">PB2</text>
<text x="92" y="94.9">PB3</text>
<text x="203.2" y="93.2">C47</text>
<text x="203.2" y="94.9">100nF</text>
<text x="210.8" y="93.2">C50</text>
<text x="210.8" y="94.9">100nF</text>
<text x="218.4" y="93.2">C53</text>
<text x="218.4" y="94.9">100nF</text>
<text x="226" y="93.2">C55</text>
<text x="226" y="94.9">100nF</text>
<text x="233.7" y="93.2">C58</text>
<text x="233.7" y="94.9">100nF</text>
<text x="241.3" y="93.2">C60</text>
<text x="241.3" y="94.9">10uF 16V X7R</text>
<text x="61.4" y="97.5">PE12</text>
<text x="61.4" y="100">PE13</text>
<text x="92" y="97.5">PB4</text>
<text x="92" y="100">PB5</text>
<text x="177.2" y="99.3">330R 1%</text>
<text x="179" y="101.3">R904</text>
<text x="61.4" y="102.6">PE14</text>
<text x="61.4" y="105.1">PE15</text>
<text x="70.6" y="107.6">STM32H743VIT6</text>
<text x="92" y="102.6">PB6</text>
<text x="92" y="105.1">PB7</text>
<text x="92" y="107.6">PB8</text>
<text x="163.2" y="105.1">C909</text>
<text x="61.4" y="110.2">PD0</text>
<text x="61.4" y="112.7">PD1</text>
<text x="90.8" y="112.7">PB10</text>
<text x="92" y="110.2">PB9</text>
<text x="163.2" y="110.2">100pF 50V C0G</text>
<text x="61.4" y="115.3">PD2</text>
<text x="61.4" y="117.8">PD3</text>
<text x="90.8" y="115.3">PB11</text>
<text x="90.8" y="117.8">PB12</text>
<text x="177.2" y="119.6">330R 1%</text>
<text x="61.4" y="120.3">PD4</text>
<text x="61.4" y="122.9">PD5</text>
<text x="61.4" y="125.4">PD6</text>
<text x="90.8" y="120.3">PB13</text>
<text x="90.8" y="122.9">PB14</text>
<text x="90.8" y="125.4">PB15</text>
<text x="163.2" y="125.4">C910</text>
<text x="179" y="121.6">R905</text>
<text x="61.4" y="130.5">PD8</text>
<text x="61.4" y="128">PD7</text>
<text x="92" y="130.5">PC0</text>
<text x="163.2" y="130.5">100pF 50V C0G</text>
<text x="61.4" y="133">PD9</text>
<text x="61.4" y="135.6">PD10</text>
<text x="89.8" y="135.6">PC2_C</text>
<text x="92" y="133">PC1</text>
<text x="126.3" y="133.3">100nF</text>
<text x="128.4" y="135.3">C61</text>
<text x="203.2" y="132.5">C48</text>
<text x="203.2" y="134.3">100nF</text>
<text x="210.8" y="132.5">C51</text>
<text x="210.8" y="134.3">1uF</text>
<text x="232.4" y="132.5">C56</text>
<text x="232.4" y="134.1">100nF</text>
<text x="240" y="132.5">C59</text>
<text x="240" y="134.1">1uF</text>
<text x="61.4" y="138.1">PD11</text>
<text x="61.4" y="140.7">PD12</text>
<text x="61.4" y="143.2">PD13</text>
<text x="89.8" y="138.1">PC3_C</text>
<text x="92" y="140.7">PC4</text>
<text x="92" y="143.2">PC5</text>
<text x="128.2" y="138.6">100k 0.1%</text>
<text x="131.4" y="140.7">R25</text>
<text x="177.2" y="139.9">330R 1%</text>
<text x="179" y="141.9">R906</text>
<text x="61.4" y="145.7">PD14</text>
<text x="61.4" y="148.3">PD15</text>
<text x="92" y="145.7">PC6</text>
<text x="92" y="148.3">PC7</text>
<text x="127.2" y="150" transform="rotate(-90 127.2 150)">100k 0.1%</text>
<text x="129.2" y="146.8" transform="rotate(-90 129.2 146.8)">R24</text>
<text x="61.4" y="153.4">VCAP</text>
<text x="61.4" y="155.9">VCAP</text>
<text x="90.8" y="155.9">PC10</text>
<text x="92" y="150.8">PC8</text>
<text x="92" y="153.4">PC9</text>
<text x="55.6" y="158.5" transform="rotate(-90 55.6 158.5)">2.2uF</text>
<text x="90.8" y="158.4">PC11</text>
<text x="90.8" y="161">PC12</text>
<text x="42.7" y="165">2.2uF</text>
<text x="44.2" y="163">C49</text>
<text x="55.8" y="164.9" transform="rotate(-90 55.8 164.9)">C52</text>
<text x="90.8" y="163.5">PC13</text>
<text x="90.8" y="166.1">PC14</text>
<text x="79.7" y="172.2" transform="rotate(-90 79.7 172.2)">VSS</text>
<text x="82.2" y="172.2" transform="rotate(-90 82.2 172.2)">VSSA</text>
<text x="90.8" y="168.6">PC15</text>
<text x="112.7" y="170.2" transform="rotate(-90 112.7 170.2)">Y2</text>
<text x="116.6" y="169.9">32.768kHz 7pF</text>
<text x="98.3" y="178.3">10pF C0G</text>
<text x="102.6" y="174.2">C602</text>
<text x="115.8" y="174.2">C601</text>
<text x="115.8" y="178.3">10pF C0G</text>
</g>
<g font-size="1.3" fill="#a90000">
<text x="71" y="36.3" transform="rotate(-90 71 36.3)">6</text>
<text x="73.5" y="36.9" transform="rotate(-90 73.5 36.9)">11</text>
<text x="76.1" y="36.9" transform="rotate(-90 76.1 36.9)">27</text>
<text x="78.6" y="36.9" transform="rotate(-90 78.6 36.9)">50</text>
<text x="81.1" y="36.9" transform="rotate(-90 81.1 36.9)">75</text>
<text x="83.7" y="37.5" transform="rotate(-90 83.7 37.5)">100</text>
<text x="86.2" y="36.9" transform="rotate(-90 86.2 36.9)">21</text>
<text x="57.1" y="43">14</text>
<text x="97.7" y="43">22</text>
<text x="97.7" y="45.6">23</text>
<text x="34.2" y="52.8" transform="rotate(-90 34.2 52.8)">4</text>
<text x="57.1" y="53.2">20</text>
<text x="57.1" y="48.1">94</text>
<text x="97.7" y="48.1">24</text>
<text x="97.7" y="50.7">25</text>
<text x="97.7" y="53.2">28</text>
<text x="27.2" y="58.3">1</text>
<text x="39.9" y="58.3">3</text>
<text x="57.1" y="58.3">12</text>
<text x="97.7" y="55.7">29</text>
<text x="97.7" y="58.3">30</text>
<text x="34.2" y="65.5" transform="rotate(-90 34.2 65.5)">2</text>
<text x="57.1" y="60.8">13</text>
<text x="57.1" y="65.9">97</text>
<text x="97.7" y="60.8">31</text>
<text x="97.7" y="63.4">67</text>
<text x="97.7" y="65.9">68</text>
<text x="57.1" y="68.4">98</text>
<text x="57.7" y="71">1</text>
<text x="97.7" y="68.4">69</text>
<text x="97.7" y="71">70</text>
<text x="57.7" y="73.5">2</text>
<text x="57.7" y="76.1">3</text>
<text x="97.7" y="73.5">71</text>
<text x="97.7" y="76.1">72</text>
<text x="57.1" y="83.7">37</text>
<text x="57.7" y="78.6">4</text>
<text x="57.7" y="81.1">5</text>
<text x="97.7" y="78.6">76</text>
<text x="97.7" y="81.1">77</text>
<text x="57.1" y="86.2">38</text>
<text x="57.1" y="88.8">39</text>
<text x="97.7" y="86.2">34</text>
<text x="97.7" y="88.8">35</text>
<text x="57.1" y="91.3">40</text>
<text x="57.1" y="93.8">41</text>
<text x="97.7" y="91.3">36</text>
<text x="97.7" y="93.8">89</text>
<text x="57.1" y="96.4">42</text>
<text x="57.1" y="98.9">43</text>
<text x="57.1" y="101.5">44</text>
<text x="97.7" y="96.4">90</text>
<text x="97.7" y="98.9">91</text>
<text x="97.7" y="101.5">92</text>
<text x="57.1" y="104">45</text>
<text x="97.7" y="104">93</text>
<text x="97.7" y="106.5">95</text>
<text x="57.1" y="109.1">81</text>
<text x="57.1" y="111.6">82</text>
<text x="97.7" y="111.6">46</text>
<text x="97.7" y="109.1">96</text>
<text x="57.1" y="114.2">83</text>
<text x="57.1" y="116.7">84</text>
<text x="57.1" y="119.2">85</text>
<text x="97.7" y="114.2">47</text>
<text x="97.7" y="116.7">51</text>
<text x="97.7" y="119.2">52</text>
<text x="57.1" y="121.8">86</text>
<text x="57.1" y="124.3">87</text>
<text x="97.7" y="121.8">53</text>
<text x="97.7" y="124.3">54</text>
<text x="57.1" y="129.4">55</text>
<text x="57.1" y="131.9">56</text>
<text x="57.1" y="126.9">88</text>
<text x="97.7" y="129.4">15</text>
<text x="97.7" y="131.9">16</text>
<text x="57.1" y="134.5">57</text>
<text x="57.1" y="137">58</text>
<text x="97.7" y="134.5">17</text>
<text x="97.7" y="137">18</text>
<text x="57.1" y="139.6">59</text>
<text x="57.1" y="142.1">60</text>
<text x="97.7" y="139.6">32</text>
<text x="97.7" y="142.1">33</text>
<text x="57.1" y="144.6">61</text>
<text x="57.1" y="147.2">62</text>
<text x="97.7" y="144.6">63</text>
<text x="97.7" y="147.2">64</text>
<text x="97.7" y="149.7">65</text>
<text x="57.1" y="152.3">48</text>
<text x="57.1" y="154.8">73</text>
<text x="97.7" y="152.3">66</text>
<text x="97.7" y="154.8">78</text>
<text x="97.7" y="157.3">79</text>
<text x="97.7" y="159.9">80</text>
<text x="98.3" y="162.4">7</text>
<text x="98.3" y="165">8</text>
<text x="98.3" y="167.5">9</text>
<text x="78.6" y="176.6" transform="rotate(-90 78.6 176.6)">10</text>
<text x="81.1" y="176.6" transform="rotate(-90 81.1 176.6)">19</text>
</g>
<g font-size="1.3" fill="#0f0f0f">
<text x="106.7" y="50.7">TP_RST_MCU</text>
<text x="106.7" y="48.1">LCD_RST_MCU</text>
<text x="115.5" y="60.8">TP_INT_MCU</text>
<text x="116.8" y="88.8">BUCK_SYNC_MCU</text>
<text x="162.5" y="100.2">LCD_RST_MCU</text>
<text x="162.5" y="120.5">TP_RST_MCU</text>
<text x="162.5" y="140.8">TP_INT_MCU</text>
<text x="43.3" y="152.3">VCAP</text>
</g>
</svg>
